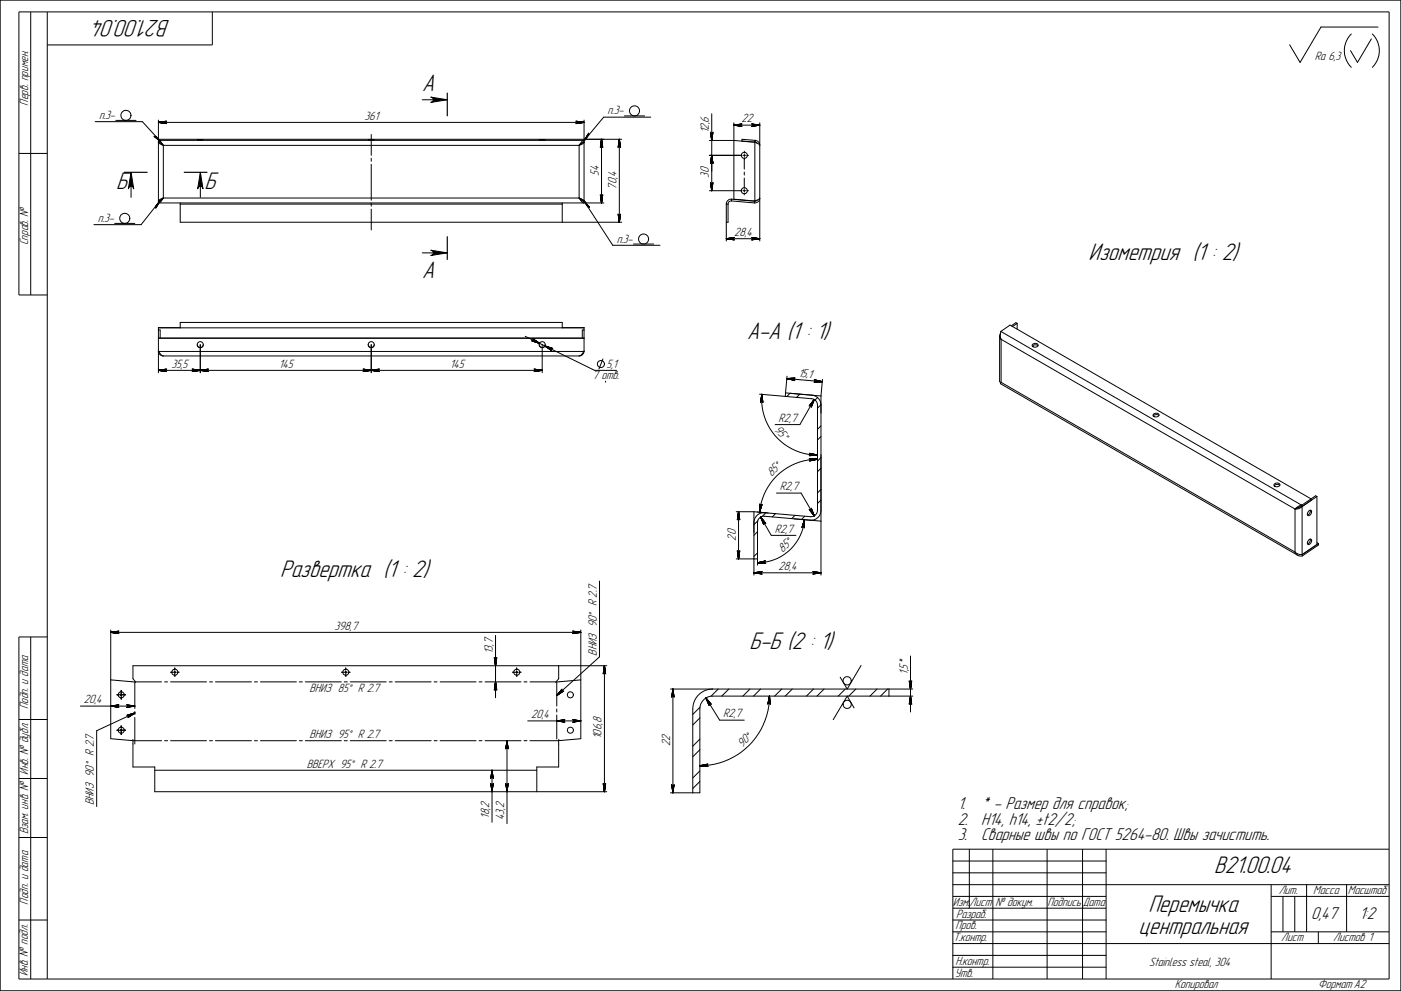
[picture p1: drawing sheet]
<svg xmlns="http://www.w3.org/2000/svg" width="594mm" height="420mm" viewBox="0 0 594 420" stroke-linecap="round" stroke-linejoin="round" font-family="sans-serif">
<g fill="none" stroke="#000" stroke-width=".42">
<path d="M.1 .1h593.9v420h-593.9zM13 5v120.1M20 5v410.1M90 5v14.1h-70M573 14.4a10 10 0 0 0 0 14.1M581.5 16.5l-5.9 10-2.9-5M581.9 14.4a10 10 0 0 1 0 14.1M584.3 11.5h-24.2l-8.8 15-4.5-7.5M40.3 51.6h20.1l7.6 8.3M49.1 51h8.6M65.3 57.7l2.7 2.2zM65.4 57.8l2.6 2.1z"/>
<path d="M65.6 57.9l2.4 2zM65.7 57.9l2.3 2zM65.9 57.8l2.1 2.1zM67.2 51.9l3.5-.5zM67.2 51.9l3.3-.5zM67.2 51.9l3.2-.4zM67.2 51.9l3-.3zM67.2 51.9l3-.1zM67.2 51.9l3 .2zM67.2 51.9l3.2 .4zM67.2 51.9l3.3 .5zM67.2 51.9l3.5 .5z"/>
<path d="M67.2 50.9v35.1l.9-.3 1.2-1.7M67.2 59.1h196.4M67.2 51.9h180.5M67.2 51.9h3M67.2 52l3.2 .1M70.4 51.7l-3.2 .1M83.7 59.3h2.5zM156.1 59.3h2.6zM157.4 57v8.8M179 42.3h10.7M182.7 41.2l7 1.1-7 1.1a1.13 1.13 0 0 0 1-1.1 1.13 1.13 0 0 0-1-1.1zM228.6 59.3h2.6z"/>
<path d="M244.2 52.4l3.5-.5zM244.2 51.4l3.5 .5zM244.3 52.4l3.4-.5zM244.3 51.4l3.4 .5zM244.5 52.3l3.2-.4zM244.5 51.5l3.2 .4zM244.5 51.7h3.2M244.5 52.1h3.2M244.6 51.6l3.1 .3zM244.7 52l3-.1zM244.7 51.8l3 .1zM244.7 51.9h3"/>
<path d="M247.7 50.9v35.1l-.9-.3-1.2-1.7M249.6 56.8l-1.7 2.6zM249.6 56.7l-1.7 2.7zM249.6 56.5l-1.7 2.9zM249.7 57l-1.8 2.4zM249.7 56.4l-1.8 3zM254.9 59.1v3.1M254.9 59.1v3M255.1 59.1l-.6 3.4zM255.1 59.1l-.5 3.3zM255.1 59.1l-.4 3.1zM255.1 59.1l-.3 3z"/>
<path d="M255.1 59.1l.1 3zM255.1 59.1l.5 3.4zM255.1 59.1l.5 3.3zM255.1 59.1l.4 3.1zM255.1 59.1l.2 3zM255.1 59.1v26.9M255.2 59.1v3M255.3 59.1v3.1M262.4 59.1v3.1M262.5 59.1v3M262.6 59.1l-.5 3.4zM262.6 59.1l-.4 3.3z"/>
<path d="M262.6 59.1l-.4 3.1zM262.6 59.1l-.2 3zM262.6 59.1l.1 3zM262.6 59.1l.3 3zM262.6 59.1l.4 3.1zM262.6 59.1l.5 3.3zM262.6 59.1l.5 3.4zM262.6 59.1v35.1M262.7 59.1v3M262.8 59.1v3.1M264.8 49.1h8.5M276 49.7h-20l-8.1 9.7"/>
<path d="M300.8 59.5h10.4M301.2 56l.6 3.5zM301.3 56.2l.5 3.3zM301.4 56.4l.4 3.1zM301.5 56.5l.3 3zM301.6 56.4v3.1M301.7 56.5v3M301.7 56.6l.1 2.9zM301.8 48.2v32.7M301.9 56.6l-.1 2.9zM301.9 56.5v3M302 56.4v3.1"/>
<path d="M302.1 56.5l-.3 3zM302.3 56.2l-.5 3.3zM302.3 56l-.5 3.5zM311.2 53.1l3.5 .5zM311.2 53.1l3.3 .5zM311.2 53.1l3.2 .3zM311.2 53.1l3 .2zM311.2 53.1l3 .1zM311.2 53.1l3-.3zM311.2 53.1l3.2-.4zM311.2 53.1l3.3-.5zM311.2 53.1l3.5-.6z"/>
<path d="M311.2 52.1v32.4M311.2 59.5l8.9 .8M311.2 53.1h11M311.2 53.1h3M311.2 53.2l3.2 .1M314.4 52.9h-3.2M318.7 52.5l3.5 .6zM318.7 53.6l3.5-.5zM318.8 52.6l3.4 .5zM318.8 53.6l3.4-.5zM319 52.7l3.2 .4zM319 52.9h3.2"/>
<path d="M319 53.3h3.2M319.1 52.8l3.1 .3zM319.1 53.3l3.1-.2zM319.2 53l3 .1zM319.2 53.2l3-.1zM319.2 53.1h3M320.2 59.5h.1M320.2 59.5l-.1 .8M320.2 59.5l-5.6-.4v.7l5.5 .5M320.3 59.5l1.2 .6 .7 1.5-.5-.5-1.6-.8M320.3 59.5l-.1 .8M322.2 52.1v50.1"/>
<path d="M8 65.1h12M55.6 73.1l1.1 6.9a1.13 1.13 0 0 0-1.1-1 1.13 1.13 0 0 0-1.2 1zM55.6 73.1v10.6M67.2 60.3l.4 .6 1.7 .7M67.2 60.3h.3M67.2 60.3h.1M67.2 60.3l1.1 .4 1 .9M68 60.5l1.3 1.1M69.3 61.6l-1.3-1.7-.8-.4h180.4l-.9 .5-1.1 1.6M69.3 61.6h176.3M69.3 61.6v22.4M85 73.1l1.1 6.9a1.13 1.13 0 0 0-1.1-1 1.13 1.13 0 0 0-1.2 1z"/>
<path d="M85 73.1v10.6M157.4 67.1v1.3M157.4 69.6v15.3M245.6 61.6v22.4M246.9 60.5l-1.3 1.1M247.3 60.3h.4M247.6 60.3l-.8 .2-1.2 1.1M247.7 60.3l-.8 .8-1.3 .5M247.7 60.3h-.1M300.8 65.9h13.8M301.2 77.4l.6 3.5zM301.3 77.5l.5 3.4z"/>
<path d="M301.4 77.7l.4 3.2zM301.5 77.8l.3 3.1zM301.6 65.9v3.1M301.6 77.7v3.2M301.7 65.9v3M301.7 77.8v3.1M301.7 77.9l.1 3zM301.8 65.9l-.6 3.5zM301.8 65.9l-.5 3.3zM301.8 65.9l-.4 3.1zM301.8 65.9l-.3 3zM301.8 65.9l-.1 3z"/>
<path d="M301.8 65.9l.3 3zM301.8 65.9l.4 3.1zM301.8 65.9l.5 3.3zM301.8 65.9l.5 3.5zM301.9 77.9l-.1 3zM301.9 65.9v3M301.9 77.8v3.1M302 65.9v3.1M302 77.7v3.2M302.1 77.8l-.3 3.1zM302.3 77.5l-.5 3.4zM302.3 77.4l-.5 3.5z"/>
<path d="M315.1 65.9h1M315.6 73v1.2M315.6 75.5v4.4M315.6 64.1v.7M315.6 65.4v1M315.6 66.9v4.8M316.6 65.9h.8M320.1 60.3h.1M320.1 60.3v24.9M320.2 60.3l.9 .4M48.6 94.7h8.6M67.3 86h180.3"/>
<path d="M67.8 85.2l-1.8 3.1zM67.8 85.2l-1.7 2.9zM67.8 85.2l-1.7 2.8zM67.8 85.2l-1.7 2.6zM67.8 85.2l-1.8 2.5zM67.8 85.2l-8 10.1h-20M68.5 84.5h.3M69.3 84l-2.1 1.2h.5M69.3 84l-1.1 .9-.8 .4M69.3 84l-1.3 1.1M69.3 84h176.3M76.4 86.5h162"/>
<path d="M76.4 86v8.2h187.2M157.4 86.1v1.3M157.4 88.7v8.8M238.4 86v8.2M245.6 84l1.9 1.3M245.6 84l2 .9 12.2 19.1h20.1M245.6 84l1.3 1.1M246 84.5h.3M247.2 85.2h.5M247.7 85.2l1.7 2.5zM247.7 85.2l1.9 2.5zM247.7 85.2l2 2.5z"/>
<path d="M247.7 85.2l2.2 2.6zM247.7 85.2l2.3 2.7zM247.7 86h8.4M254.5 82.6l.6 3.4zM254.6 82.7l.5 3.3zM254.7 82.9l.4 3.1zM254.8 83l.3 3zM254.9 82.9v3.1M254.9 83v3M255 83l.1 3zM255.2 83l-.1 3zM255.2 83v3"/>
<path d="M255.3 82.9v3.1M255.3 83l-.2 3zM255.6 82.7l-.5 3.3zM255.6 82.6l-.5 3.4zM262.1 90.7l.5 3.5zM262.2 90.9l.4 3.3zM262.2 91.1l.4 3.1zM262.4 91.2l.2 3zM262.4 91.1v3.1M262.5 91.2v3M262.5 91.2l.1 3zM262.7 91.2l-.1 3z"/>
<path d="M262.7 91.2v3M262.8 91.1v3.1M263 91.1l-.4 3.1zM263.1 90.9l-.5 3.3zM263.1 90.7l-.5 3.5zM300.8 80.9h13.8M308 86.5h.7M308 86.5v15.7M308.7 86.5v7.7h-.7M310.2 85.2a1.33 1.33 0 0 0-1.5 1.3M310.2 85.2l9.7 .8M310.2 84.5a2.06 2.06 0 0 0-2.2 2"/>
<path d="M310.2 84.5l9.8 .7M310.2 84.5v.7M315.1 80.9h1M315.6 80.4v1M315.6 81.8v.8M316.6 80.9h.8M320.1 85.2l1.5-.6 .6-.6a2.11 2.11 0 0 1-2.3 2M320.1 85.2h.1M321.1 84.8l-1.1 .5-.1 .7M179 107.2h10.7M182.7 106.1l7 1.1-7 1.1a1.13 1.13 0 0 0 1-1.1 1.13 1.13 0 0 0-1-1.1zM268.6 103.5h8.6"/>
<path d="M308 101.2l3.5-.6zM308 101.2l3.3-.5zM308 101.2l3.1-.4zM308 101.2l3-.3zM308 101.2l2.9-.1zM308 101.2l3 .3zM308 101.2l3.1 .4zM308 101.2l3.3 .5zM308 101.2l3.5 .5zM308 101.2h14.2M308 101.3h3M308 101.4h3.1"/>
<path d="M311.1 101l-3.1 .1M318.7 101.7l3.5-.5zM318.7 100.6l3.5 .6zM318.8 101.7l3.4-.5zM318.8 100.7l3.4 .5zM319 100.8l3.2 .4zM319 101h3.2M319 101.4h3.2M319.1 101.5l3.1-.3zM319.1 100.9l3.1 .3zM319.1 101.3h3.1M319.2 101.3l3-.1z"/>
<path d="M319.2 101.1l3 .1zM20 125.1h-12v-120.1h581v410.1h-581v-145h12M67.2 139.9h.7v3.4M67.2 139h180.5M76.4 139v-2.3h162v2.3M76.4 138.9h-9.2v19.1M238.4 138.9h9.3v10M247.7 139.9h-.8v3.4M431.3 137.1l-1.9 1.3M431.3 137.1v2.5M431.3 137.1l-.5-.3-2 1.3M67.2 157l3.5-.5z"/>
<path d="M67.2 157l3.3-.5zM67.2 157l3.2-.4zM67.2 157l3-.3zM67.2 157l3-.1zM67.2 157l3 .3zM67.2 157l3.2 .4zM67.2 157l3.3 .5zM67.2 157l3.5 .6zM67.2 143.4h180.5M67.2 143.3h180.5M67.2 157h162.7M67.2 156.8h3.2"/>
<path d="M67.2 156.9h3M67.2 157.1h3M67.2 157.2h3.2M67.2 149l1.1 1.5 1 .4M67.2 149l.8 1.5 1.3 .4M67.2 149h180.4M69.3 150.9h176.3M81.4 157.6l3.5-.6zM81.4 156.5l3.5 .5zM81.6 157.5l3.3-.5zM81.6 156.5l3.3 .5zM81.7 156.6l3.2 .4z"/>
<path d="M81.7 156.8h6.4M81.7 157.2h6.4M81.9 157.3l3-.3zM81.9 156.7l3 .3zM81.9 156.9h6.1M81.9 157.1h6.1M81.9 157.1l3-.1zM81.9 156.9l3 .1zM83.7 146.1l.3 .8 .9 .4M84.9 157l3.5 .6zM84.9 157l3.3 .5zM84.9 157l3.2 .4z"/>
<path d="M84.9 157l3.1 .3zM84.9 157l3-.1zM84.9 157l3.1-.3zM84.9 157l3.2-.4zM84.9 157l3.3-.5zM84.9 157l3.5-.5zM84.9 146.1v11.9M86.2 146.1l-.5 1-.8 .2M153.9 156.5l3.5 .5zM153.9 157.6l3.5-.6zM154.1 156.5l3.3 .5zM154.1 157.5l3.3-.5z"/>
<path d="M154.2 156.6l3.2 .4zM154.2 156.8h6.4M154.2 157.2h6.4M154.3 156.7l3.1 .3zM154.3 157.3l3.1-.3zM154.3 156.9h6.2M154.3 157.1h6.2M154.4 156.9l3 .1zM154.4 157.1l3-.1zM156.1 146.1l.4 .8 .9 .4M157.4 157l3.5 .6zM157.4 157l3.3 .5z"/>
<path d="M157.4 157l3.2 .4zM157.4 157l3.1 .3zM157.4 157l3-.1zM157.4 157l3.1-.3zM157.4 157l3.2-.4zM157.4 157l3.3-.5zM157.4 157l3.5-.5zM157.4 146.1v11.9M158.7 146.1l-.3 .8-1 .4M222.7 142.6l29.4 14.4h9.4M225.4 144.5l3.4 1.1zM225.6 144.5l3.2 1.1z"/>
<path d="M225.7 144.5l3.1 1.1zM225.9 143.5l2.9 2.1zM226 143.7l2.8 1.9zM226 144.3l2.8 1.3zM226.1 143.8l2.7 1.8zM226.1 144.2l2.7 1.4zM226.1 144l2.7 1.6zM226.4 156.5l3.5 .5zM226.4 157.6l3.5-.6zM226.6 156.5l3.3 .5zM226.6 157.5l3.3-.5zM226.7 156.6l3.2 .4z"/>
<path d="M226.7 156.8h3.2M226.7 157.2h3.2M226.8 156.7l3.1 .3zM226.8 157.3l3.1-.3zM226.8 156.9h3.1M226.8 157.1h3.1M226.9 156.9l3 .1zM226.9 157.1l3-.1zM228.6 146.1l.6 1 .7 .2M229.9 146.1v11.9M231.1 146.7l2.9 2zM231.1 146.7l2.7 1.9z"/>
<path d="M231.1 146.7l2.6 1.7zM231.1 146.7l2.6 1.6zM231.1 146.7l2.6 1.4zM231.1 146.7l2.8 1.1zM231.1 146.7l3 1zM231.1 146.7l3.2 1zM231.1 146.7l3.3 1zM231.2 146.1l-.3 .8-1 .4M247.6 149l-1.4 1.7-.6 .2M247.7 148.9l-.3 .9-.6 .7-1.2 .4M247.7 148.9l-.1 .1M255.7 152.2l-1.7 4.3"/>
<path d="M333.7 159.5l-.6 7M423.9 142.5v19.3l.6 .3M424.2 141.4l-.3 1.1 .6 1.4M424.4 140.5l-.2 2.1 .3 1.3M424.4 140.5l127.5 73.7M424.4 140.5l3.9-2.7 127.6 73.7M424.5 143.9l124.6 71.9M424.5 143.9v18.2M437.8 146.1l.9-.5a.86 .86 0 0 1 1.2 .1 .86 .86 0 0 1-.1 1.2l-.9 .3a.81 .81 0 0 1-.9-.2 .81 .81 0 0 1-.2-.9zM440.1 146.6l-1.3-.4-1 .6M256.8 161.6h.1M322.1 167.1l22.1 2a2.66 2.66 0 0 1 2.4 2.6v44.7a2.72 2.72 0 0 1-2.9 2.7l-24-2.1"/>
<path d="M322.9 167.2v3.1M323 170.2v-3a23.6 23.6 0 0 0 23.6 25.7h-3M323 167.2l.5 3.5zM323 167.2l.5 3.3zM323 167.2l.4 3.2zM323 167.2l.3 3.1zM323 167.2l-.1 3zM323 167.2l-.3 3.1zM323 167.2l-.4 3.2zM323 167.2l-.5 3.3zM323 167.2l-.6 3.5zM323.2 167.2v3.1"/>
<path d="M323.2 167.2l.1 3.3M333.1 166.6l11.2 .9a4.2 4.2 0 0 1 3.8 4.2M333.1 166.6l-.1 1.5M333.6 160.5l3.6-.2zM333.6 160.5l3.4-.2zM333.6 160.5l3.2-.1zM333.6 160.5h3.1zM333.6 160.5l3 .4zM333.6 160.5l3.1 .5zM333.6 160.5l3.2 .7zM333.6 160.5l3.3 .8zM333.6 160.5l3.5 .8z"/>
<path d="M333.6 160.5l15.1 1.3-3.1-.1M333.6 160.6h3.1M333.6 160.7h3M335 166.7l-1.4 1.4M335.1 166.8l13 1.1M337.2 160.4h-3.6M339.1 167.1l-1.3 1.4M345.1 162l3.6-.2zM345.1 161.9h3.6M345.2 161l3.5 .8zM345.3 169.4l-1.3 3.3zM345.3 169.4l-1.4 2.6z"/>
<path d="M345.3 169.4l-1.8 2.5zM345.3 169.4l-1.9 2.5zM345.3 169.4l-2.1 2.6zM345.3 169.4l-2.2 2.8zM345.3 169.4l-1.3 2.8zM345.3 169.4l-1.3 2.9zM345.3 169.4l-1.3 3.1zM345.3 169.4l-6.1 10.6h-10.5M345.3 162l3.4-.2zM345.4 161l3.3 .8zM345.6 161.1l3.1 .7zM345.6 161.8h3.1z"/>
<path d="M345.7 161.6l3 .2zM345.7 161.3l3 .5zM345.7 161.6h3M345.7 161.5l3 .3zM346.7 168.6l-1.1 1M348.1 171.6l-1.5 1.5M348.1 167.9v75.9M348.8 160.8l-.7 7.1M424.5 162.1l-.3 .6 126.1 72.7M424.5 162.1l124.6 72M489.1 175.7l.8-.5a.88 .88 0 0 1 1.2 .1 .88 .88 0 0 1 .1 1.2l-1.1 .3a.81 .81 0 0 1-.9-.2 .81 .81 0 0 1-.1-.9zM491.4 176.2l-1-.4-1.3 .6"/>
<path d="M343.1 193.2l3.5-.3zM343.1 194.4l3.5 .3zM343.1 193.1h3.5M343.1 194.6h3.5M343.2 192.2l3.4 .7zM343.2 195.5l3.4-.8zM343.3 193.2l3.3-.3zM343.3 194.5l3.3 .2zM343.4 192.2l3.2 .7zM343.4 195.4l3.2-.7zM343.4 193.1l3.2-.2zM343.4 194.5l3.2 .2z"/>
<path d="M343.4 194.6h3.2M343.5 192.3l3.1 .6zM343.6 194.7h3zM343.6 194.8l3-.1a24.6 24.6 0 0 0-24.5 22.5M343.6 192.5l3 .4zM343.6 195.2l3-.5zM343.6 192.7l3 .2zM343.6 192.8l3 .1zM343.6 194.8l3-.1zM343.6 195l3-.3zM343.6 192.8h3M343.6 194.9h3"/>
<path d="M348.1 180.6l-1.5 1.4M348.1 194l-1.5 1.5M348.1 185l-1.5 1.5M348.1 198.5l-1.5 1.5M312.2 217h7.5M313 217v3.1M313 217v3M313.2 217l-.6 3.5zM313.2 217l-.5 3.3zM313.2 217l-.4 3.1zM313.2 217l-.3 3zM313.2 217l.1 3z"/>
<path d="M313.2 217l.2 3zM313.2 217l.4 3.1zM313.2 217l.5 3.3zM313.2 217l.5 3.5zM313.2 217v20M313.3 217v3M313.4 217v3.1M319.7 217v26.8M322.1 213.6v3.6zM322.1 213.6v3.6M322.2 213.8l-.1 3.4zM322.2 214v3.2"/>
<path d="M322.2 214l-.1 3.2zM322.3 214.1l-.2 3.1zM322.5 214.2l-.4 3zM322.6 219.2l1.3 3.3zM322.6 219.2l1.2 3.1zM322.6 219.2l1.2 2.9zM322.6 219.2l1.3 2.8zM322.6 219.2l1.4 2.7zM322.6 219.2l1.7 2.5zM322.6 219.2l1.9 2.6zM322.6 219.2l2 2.7zM322.6 219.2l2.2 2.8z"/>
<path d="M322.6 219.2l4.4 7.8h10.5M322.7 214.2l-.6 3zM322.8 214.2l-.7 3zM323.1 214l-1 3.2zM323.2 213.8l-1.1 3.4zM324.3 217.4a4.2 4.2 0 0 0-4.6 4.1M324.7 217.4l-1.5 1.5M328.9 217.8l-1.4 1.3M329.3 209.1h10.4l5.6 9.6M336.6 220l11.5 .9M337.1 218.5l-1.4 1.4M341.2 218.9l-1.3 1.3"/>
<path d="M343.1 216l2.2 2.7zM343.2 216.1l2.1 2.6zM343.4 216.2l1.9 2.5zM343.5 216.2l1.8 2.5zM343.7 216.1l1.6 2.6zM344 215.9l1.3 2.8zM344 215.4l1.3 3.3zM344 215.6l1.3 3.1zM344 215.8l1.3 2.9zM348.1 216.4a4.2 4.2 0 0 1-4.5 4.2l-19.5-1.7a2.72 2.72 0 0 0-2.9 2.6v18.1M348.1 207.5l-1.5 1.5M348.1 212l-1.5 1.5"/>
<path d="M540.5 205.1l1-.3a.88 .88 0 0 1 1.3 .8 .88 .88 0 0 1-1.3 .8 .82 .82 0 0 1-1.1-.2 .82 .82 0 0 1 .1-1.1zM542.7 205.8l-1.2-.4-1.2 .6M549.1 215.8v18.3M551.2 214.9l-1.5 .6M551.9 214.2l-1.4 .5-1.4 1.1M551.9 214.2l.1 .5M552 214.7l-2.9 1.1M552 214.7h.1M552.1 214.7v.1M552.1 214.1l-.2 .1M552.1 214.1v.6M552.1 214.8l-1.3 .8-1.7 .2"/>
<path d="M552.1 214.8v20.3M554.9 216.7a.77 .77 0 0 1 1.3-.2 .77 .77 0 0 1-.3 1.3l-.2 .3a.77 .77 0 0 1-1.2 .4 .77 .77 0 0 1 .1-1.3zM555.6 216.3l-.3 1.3-.9 .7M555.9 211.5l-3.8 2.6M555.9 211.5l.1 .6-3.9 2.6M558.4 210.5l-.5-.3-2 1.3M558.4 210.5l-6.3 4.3M558.4 210.5v20.4l-6.3 4.2M312.2 237h9M312.6 233.5l.6 3.5zM312.7 233.6l.5 3.4zM312.8 233.8l.4 3.2z"/>
<path d="M312.9 233.9l.3 3.1zM313 233.8v3.2M313 233.9v3.1M313.1 234l.1 3zM313.3 234l-.1 3zM313.3 233.9v3.1M313.4 233.8v3.2M313.4 233.9l-.2 3.1zM313.7 233.6l-.5 3.4zM313.7 233.5l-.5 3.5zM321.2 238.6l3.4-.8zM321.2 238.6l3.3-.8z"/>
<path d="M321.2 238.6l3.2-.7zM321.2 238.6l3-.5zM321.2 238.6l3-.2zM321.2 238.6h3.1zM321.2 238.6l3.2 .1zM321.2 238.6l3.4 .2zM321.2 238.6l3.5 .2zM321.2 234.4l-1.5 1.5M321.2 225.4l-1.5 1.5M321.2 238.4h3M321.2 238.5h3.1M321.2 238.7h3.5"/>
<path d="M321.3 220.8l-1.6 1.7M340.9 220.3v3.1M341 220.3l.1 3.4M341.1 223.9v-3.6a20 20 0 0 1-19.9 18.3l3.2 .1M341.1 220.3v3.6zM341.1 220.3l-.1 3.4zM341.1 220.3l-.1 3.3zM341.1 220.3l-.2 3.1zM341.1 220.3l-.4 3zM341.1 220.3l-.7 3zM341.1 220.3l-.9 3.1zM341.1 220.3l-1 3.3z"/>
<path d="M341.1 220.3l-1.1 3.4zM549.1 234.1l1.6 .9 1.4 .1M549.1 234.1l.4 .5a2.52 2.52 0 0 0 2.7 1.1M552.1 235.1h.1M552.2 235.1v.6M554.9 229a.76 .76 0 0 1 1.2-.2 .76 .76 0 0 1-.2 1.2l-.1 .3a.81 .81 0 0 1-1.3 .4 .81 .81 0 0 1 .1-1.3zM555.6 228.6l-.2 1.1-1 .9M558.4 230.1l.7 .4M559.1 230.5l-6.9 4.6M559.1 230.5v.5l-6.9 4.7M254.2 246.3v32.2l-18.1 16.4M319.7 242.9l3.5-.6z"/>
<path d="M319.7 242.9l3.3-.5zM319.7 242.9l3.2-.4zM319.7 242.9l3.1-.3zM319.7 242.9l3-.2zM319.7 242.9l3.1 .2zM319.7 242.9l3.2 .3zM319.7 242.9l3.3 .4zM319.7 242.9l3.5 .5zM319.7 242.8l28.4 .1M319.7 242.7h3.1M319.7 242.7h3.2M319.7 243h3.1"/>
<path d="M319.7 243h3.2M344.6 243.4l3.5-.5zM344.6 242.3l3.5 .6zM344.8 242.4l3.3 .5zM344.8 243.3l3.3-.4zM345 242.5l3.1 .4zM345 243.2l3.1-.3zM345 242.7h3.1M345 243h3.1M345.1 242.6l3 .3zM345.1 242.7h3M345.1 243h3"/>
<path d="M345.1 242.7l3 .2zM345.1 242.9h3zM13 270.1v145M47 268.1l3.5-.6zM47 268.1l3.3-.5zM47 268.1l3.1-.4zM47 268.1l3-.3zM47 268.1l3-.1zM47 268.1l3 .3zM47 268.1l3.1 .4zM47 268.1l3.3 .5zM47 268.1l3.5 .5z"/>
<path d="M47 267.1v46.1l8.8 .8 .6-.3v11.5h9.2v10.5h191.7M47 268.1h199.3M47 267.9h3.1M47 268h3M47 268.2h3M47 268.3h3.1M209.6 278.8l.5 3.5zM209.6 278.9l.5 3.4zM209.7 279.1l.4 3.2zM209.9 279.2l.2 3.1zM209.9 279.1v3.2M210 279.2v3.1"/>
<path d="M210 279.3l.1 3zM210.1 269.4v26.4M210.2 279.3l-.1 3zM210.2 279.2v3.1M210.3 279.1v3.2M210.4 279.2l-.3 3.1zM210.6 278.9l-.5 3.4zM210.7 278.8l-.6 3.5zM242.8 267.5l3.5 .6zM242.8 268.6l3.5-.5zM243 267.6l3.3 .5zM243 268.6l3.3-.5z"/>
<path d="M243.1 267.7l3.2 .4zM243.1 267.9h3.2M243.1 268.3h3.2M243.2 267.8l3.1 .3zM243.2 268.4l3.1-.3zM243.2 268h3.1M243.2 268.2h3.1M243.3 268l3 .1zM243.3 268.2l3-.1zM246.3 267.1v46.1l-8.9 .8-.5-.3v11.5h-9.3v10.5M386.1 278.1v23.8M34.1 299.4h23.1"/>
<path d="M47 299.4l3.5-.6zM47 299.4l3.3-.5zM47 299.4l3.1-.4zM47 299.4l3-.3zM47 299.4l3-.1zM47 299.4l3 .2zM47 299.4l3.1 .4zM47 299.4l3.3 .4zM47 299.4l3.5 .5zM47 299.6h3.1M47 299.5h3M47 299.2h3"/>
<path d="M47 299.2h3.1M49.6 294.6h.8M50.9 294.6h1M51.4 292.8v.8M51.4 294.1v1M51.4 295.6v.8M52.4 294.6h.8M53.7 299.9l3.5-.5zM53.7 298.8l3.5 .6zM53.8 299.8l3.4-.4zM53.8 298.9l3.4 .5zM54 299l3.2 .4z"/>
<path d="M54 299.6h3.2M54 299.2h3.2M54.1 299.6l3.1-.2zM54.1 299.1l3.1 .3zM54.1 299.5h3.1M54.1 299.2h3.1M54.2 299.4h3zM54.2 299.3l3 .1zM57.2 289.2v11.2M57.5 289.1h11M69.8 289.1h1.3M72.3 289.1h15.3"/>
<path d="M72.4 285h.7M73.6 285h1M74.1 283.2v.8M74.1 284.5v1M74.1 286v.8M75.1 285h.8M88.8 289.1h1.3M91.4 289.1h15.2M107.9 289.1h1.3M110.4 289.1h15.3M126.9 289.1h1.3M129.5 289.1h15.2"/>
<path d="M144.9 285h.7M146 289.1h1.3M146.1 285h1M146.6 283.2v.8M146.6 284.5v1M146.6 286v.8M147.6 285h.8M148.5 289.1h15.3M165 289.1h1.3M167.6 289.1h15.2M184.1 289.1h1.3M186.6 289.1h15.3"/>
<path d="M203.1 289.1h1.3M205.7 289.1h15.2M209.9 289.1v3.2M210 289.1v3.1M210.1 289.1l.6 3.5zM210.1 289.1l.5 3.4zM210.1 289.1l.4 3.2zM210.1 289.1l.3 3.1zM210.1 289.1l-.1 3zM210.1 289.1l-.2 3.1zM210.1 289.1l-.4 3.2zM210.1 289.1l-.5 3.4z"/>
<path d="M210.1 289.1l-.5 3.5zM210.2 289.1v3.1M210.3 289.1v3.2M217.4 285h.7M218.6 285h1M219.1 283.2v.8M219.1 284.5v1M219.1 286v.8M220.1 285h.8M222.2 289.1h1.3M224.7 289.1h11.1M236.1 294.9l2.3-2z"/>
<path d="M236.1 294.9l2.4-1.9zM236.1 294.9l2.6-1.8zM236.1 294.9l2.8-1.9zM236.1 294.9l2.9-2zM236.1 289.2v10.1M236.9 282.3v5.5l-1.2 1.4 10.6-.9M238.2 292.5l-2.1 2.4zM238.2 292.6l-2.1 2.3zM238.2 292.3l-2.1 2.6zM238.3 292.1l-2.2 2.8zM256.1 282.3v3.1M256.2 282.3v3"/>
<path d="M256.3 282.3v53.4M256.3 282.3l-.5 3.5zM256.3 282.3l-.5 3.3zM256.3 282.3l-.4 3.1zM256.3 282.3l-.2 3zM256.3 282.3l-.1 3zM256.3 282.3l.2 3zM256.3 282.3l.4 3.1zM256.3 282.3l.5 3.3zM256.3 282.3l.5 3.5zM256.4 282.3v3M256.5 282.3v3.1"/>
<path d="M257.3 282.3h-200.9v5.5l1.1 1.4-10.5-.9M284.3 292.1h102.8M285.2 292.1l-.1 3.2M285.3 292.1v3M285.3 292.1l.6 3.5zM285.3 292.1l.5 3.4zM285.3 292.1l.4 3.2zM285.3 292.1l.3 3.1zM285.3 292.1l-.1 3zM285.3 292.1l-.2 3.1zM285.3 292.1l-.4 3.2zM285.3 292.1l-.5 3.4z"/>
<path d="M285.3 292.1l-.5 3.5zM285.3 292.1v44M285.5 292.1v3.2M296.8 299.9l-3 3M299.3 295.9l1.4 3.3zM299.3 295.9l1.4 3.1zM299.3 295.9l1.4 2.9zM299.3 295.9l1.4 2.8zM299.3 295.9l1.7 2.6zM299.3 295.9l1.9 2.5zM299.3 295.9l2.1 2.5zM299.3 295.9l2.2 2.6z"/>
<path d="M299.3 295.9l2.3 2.7zM299.3 295.9l5.9 9.4h10.4M302.2 292.1a8.4 8.4 0 0 0-8.4 8.4v35.6M304.6 292.1l-3.1 3.1M309 292.1l-3 3M318 292.1l-3 3M322.5 292.1l-3 3M326.1 295.1v3.1M326.2 295.1v3M326.3 295.1l-.7 3.5zM326.3 295.1l-.7 3.3zM326.3 295.1l-.6 3.2z"/>
<path d="M326.3 295.1l-.4 3.1zM326.3 295.1l-.1 3zM326.3 295.1l.1 3.1zM326.3 295.1l.2 3.2zM326.3 295.1l.3 3.4zM326.3 295.1l.3 3.6zM326.3 298.2v-3.1a29.5 29.5 0 0 1-29.5 29.6h3.2M326.4 295.1l.1 3.6M331.5 292.1l-3 3M336 292.1l-3 3M345 292.1l-3 3M349.4 292.1l-3 3"/>
<path d="M358.4 292.1l-3 3M362.9 292.1l-3 3M365.1 282.1l-5.9 10-2.9-5M371.9 292.1l-3 3M376.4 292.1l-3 3M377 292.1v3M385.5 288.6l.6 3.5zM385.6 288.8l.5 3.3zM385.7 289l.4 3.1zM385.8 289.1l.3 3zM385.9 289v3.1M385.9 295.1v3.2"/>
<path d="M385.9 289.1v3M385.9 295.1v3.1M386 289.1l.1 3zM386.1 295.1l-.6 3.5zM386.1 295.1l-.5 3.4zM386.1 295.1l-.4 3.2zM386.1 295.1l-.3 3.1zM386.1 295.1l-.1 3zM386.1 295.1l.2 3.1zM386.1 295.1l.4 3.2zM386.1 295.1l.4 3.4zM386.1 295.1l.5 3.5z"/>
<path d="M386.2 289.1l-.1 3zM386.2 289.1v3M386.2 295.1v3.1M386.3 289v3.1M386.3 295.1v3.2M386.3 289.1l-.2 3zM386.5 288.8l-.4 3.3zM386.6 288.6l-.5 3.5zM387.1 295.1h-84.9a5.4 5.4 0 0 0-5.4 5.4v35.6h-12.5M8 305h12M49.6 309.6h.8M50.9 309.6h1"/>
<path d="M51.4 307.8v.8M51.4 309.1v1M51.4 310.6v.8M52.4 309.6h.8M53.8 303.3l3.4-1zM53.9 303.2l3.3-.9zM54.1 303.3l3.1-1zM54.2 304.3l3-2zM54.3 303.4l2.9-1.1zM54.4 303.5l2.8-1.2zM54.5 303.6l2.7-1.3zM54.5 304l2.7-1.7z"/>
<path d="M54.5 303.8l2.7-1.5zM56.4 314h12.1M57.2 302.3l-16.2 7.5v32.1M57.2 301.7v1.2M57.2 304.2v11.2M69.8 314h1.3M72.3 314h15.3M88.8 314h1.3M91.4 314h15.2M107.9 314h1.3M110.4 314h15.3M126.9 314h1.3"/>
<path d="M129.5 314h15.2M146 314h1.3M148.5 314h15.3M165 314h1.3M167.6 314h15.2M184.1 314h1.3M186.6 314h15.3M203.1 314h1.3M205.7 314h15.2M214.8 314v3.2M214.8 314v3.1M215 314v35.2"/>
<path d="M215 314l.5 3.5zM215 314l.4 3.4zM215 314l.4 3.2zM215 314l.2 3.1zM215 314l-.1 3zM215 314l-.3 3.1zM215 314l-.4 3.2zM215 314l-.5 3.4zM215 314l-.6 3.5zM215.1 314v3.1M215.2 314v3.2M222.2 314h1.3"/>
<path d="M223.8 305.6h22.5M224.7 314h12.2M236.1 305.6l3.5-.5zM236.1 305.6l3.3-.4zM236.1 305.6l3.2-.3zM236.1 305.6l3.1-.2zM236.1 305.6l3 .2zM236.1 305.6l3.1 .3zM236.1 305.6l3.2 .4zM236.1 305.6l3.3 .5zM236.1 305.6l3.5 .6zM236.1 305.5h3.2"/>
<path d="M236.1 305.5h3.1M236.1 305.8h3.2M236.1 300.6v1.3M236.1 303.1v10.2M242.8 306.2l3.5-.6zM242.8 305.1l3.5 .5zM243 306.1l3.3-.5zM243 305.2l3.3 .4zM243.1 306l3.2-.4zM243.1 305.3l3.2 .3zM243.1 305.5h3.2M243.1 305.8h3.2"/>
<path d="M243.2 305.4l3.1 .2zM243.2 305.5h3.1M243.3 305.8l3-.2zM243.3 305.6h3zM296.8 313.4l-3 3M296.8 304.4l-3 3M296.8 317.9l-3 3M362.2 300.1l-3-5-5.9 10M8 330.1h12M65.6 326.6h162M208.1 332.1l.5 3.6zM208.1 332.3l.5 3.4z"/>
<path d="M208.2 332.5l.4 3.2zM208.4 332.6l.2 3.1zM208.4 326.6v3.1M208.4 332.5v3.2M208.5 326.6v3M208.5 332.6v3.1M208.5 332.7l.1 3zM208.6 326.6v22M208.6 326.6l.6 3.5zM208.6 326.6l.5 3.3zM208.6 326.6l.4 3.1zM208.6 326.6l.3 3z"/>
<path d="M208.6 326.6l-.1 3zM208.6 326.6l-.2 3zM208.6 326.6l-.4 3.1zM208.6 326.6l-.5 3.3zM208.6 326.6l-.5 3.5zM208.7 332.7l-.1 3zM208.8 326.6v3M208.8 332.6v3.1M208.8 326.6v3.1M208.8 332.5v3.2M208.9 332.6l-.3 3.1zM209.1 332.3l-.5 3.4z"/>
<path d="M209.2 332.1l-.6 3.6zM214.4 332.1l.6 3.6zM214.5 332.3l.5 3.4zM214.6 332.5l.4 3.2zM214.7 332.6l.3 3.1zM214.8 332.5v3.2M214.8 332.6v3.1M214.9 332.7l.1 3zM215.1 332.7l-.1 3zM215.1 332.6v3.1M215.2 332.5v3.2M215.2 332.6l-.2 3.1z"/>
<path d="M215.4 332.3l-.4 3.4zM215.5 332.1l-.5 3.6zM255.8 332.1l.5 3.6zM255.8 332.3l.5 3.4zM255.9 332.5l.4 3.2zM256.1 332.6l.2 3.1zM256.1 332.5v3.2M256.2 332.6v3.1M256.2 332.7l.1 3zM256.4 332.7l-.1 3zM256.4 332.6v3.1M256.5 332.5v3.2"/>
<path d="M256.5 332.6l-.2 3.1zM256.8 332.3l-.5 3.4zM256.8 332.1l-.5 3.6zM284.8 332.6l.5 3.5zM284.8 332.8l.5 3.3zM284.9 333l.4 3.1zM285.1 333.1l.2 3zM285.1 333v3.1M285.2 333.1l.1 3zM285.3 333.1v3M285.4 333.1l-.1 3zM285.5 333v3.1"/>
<path d="M285.6 333.1l-.3 3zM285.8 332.8l-.5 3.3zM285.9 332.6l-.6 3.5zM296.8 324.7l3.5 .3zM296.8 324.7l3.3 .2zM296.8 324.7l3.2 .1zM296.8 324.7h3zM296.8 324.7l3-.3zM296.8 324.7l3-.5zM296.8 324.7l3.1-.6zM296.8 324.7l3.3-.7zM296.8 324.7l3.4-.8z"/>
<path d="M296.8 326.8l-3 3M296.8 331.3l-3 3M296.8 324.8h3.5M296.8 324.6h3M296.8 324.5h3M8 355.1h12M404 375.1h185M404 370.1h65M404 365.1h65M411 360v25.1M421 360v55.1M444 360v55.1"/>
<path d="M459 360v55.1M469 360v55.1M539 375.1v40M554 375.1v20M571 375.1v20M589 360h-185v55.1M8 390.1h12M404 395.1h65M404 390.1h65M404 380h65M404 385.1h65M539 395.1h50"/>
<path d="M539 380h50M544 380v15.1M549 380v15.1M559 395.1v5M404 410.1h65M404 400.1h185M404 405.1h65"/>
<circle cx="53.4" cy="48.9" r="2.14"/>
<circle cx="269" cy="47" r="2.14"/>
<circle cx="315.6" cy="65.9" r="1.27"/>
<circle cx="52.9" cy="92.6" r="2.14"/>
<circle cx="315.6" cy="80.9" r="1.28"/>
<circle cx="272.9" cy="101.3" r="2.14"/>
<circle cx="84.9" cy="146.1" r="1.27"/>
<circle cx="157.4" cy="146.1" r="1.27"/>
<circle cx="229.9" cy="146.1" r="1.27"/>
<circle cx="254.8" cy="154.3" r="1.48"/>
<circle cx="51.4" cy="294.6" r="1.28"/>
<circle cx="74.1" cy="285" r="1.27"/>
<circle cx="146.6" cy="285" r="1.28"/>
<circle cx="219.1" cy="285" r="1.28"/>
<circle cx="241.9" cy="294.6" r="1.29"/>
<circle cx="359.2" cy="288.6" r="1.75"/>
<circle cx="359.2" cy="298.6" r="1.74"/>
<circle cx="51.4" cy="309.6" r="1.28"/>
<circle cx="241.9" cy="309.6" r="1.28"/>
</g>
<g fill="#000">
<path d="M67.2 51.9l3.5-.5zM67.2 51.9l3.3-.5zM67.2 51.9l3.3 .5zM67.2 51.9l3.5 .5zM65.9 57.8l2.1 2.1zM65.7 57.9l2.3 2zM65.6 57.9l2.4 2zM65.4 57.8l2.6 2.1zM65.3 57.7l2.7 2.2zM244.2 52.4l3.5-.5zM244.3 52.4l3.4-.5zM244.3 51.4l3.4 .5z"/>
<path d="M244.2 51.4l3.5 .5zM249.7 57l-1.8 2.4zM249.6 56.8l-1.7 2.6zM249.6 56.7l-1.7 2.7zM249.6 56.5l-1.7 2.9zM249.7 56.4l-1.8 3zM255.1 59.1l-.6 3.4zM255.1 59.1l-.5 3.3zM255.1 59.1l.5 3.4zM255.1 59.1l.5 3.3zM262.6 59.1l-.5 3.4zM262.6 59.1l-.4 3.3z"/>
<path d="M262.6 59.1l.5 3.3zM262.6 59.1l.5 3.4zM302.3 56l-.5 3.5zM302.3 56.2l-.5 3.3zM301.3 56.2l.5 3.3zM301.2 56l.6 3.5zM311.2 53.1l3.5 .5zM311.2 53.1l3.3 .5zM311.2 53.1l3.3-.5zM311.2 53.1l3.5-.6zM318.7 52.5l3.5 .6zM318.8 52.6l3.4 .5z"/>
<path d="M318.8 53.6l3.4-.5zM318.7 53.6l3.5-.5zM301.8 65.9l-.6 3.5zM301.8 65.9l-.5 3.3zM301.8 65.9l.5 3.3zM301.8 65.9l.5 3.5zM67.8 85.2l-1.8 3.1zM67.8 85.2l-1.7 2.9zM67.8 85.2l-1.7 2.8zM67.8 85.2l-1.7 2.6zM67.8 85.2l-1.8 2.5zM247.7 85.2l1.7 2.5z"/>
<path d="M247.7 85.2l1.9 2.5zM247.7 85.2l2 2.5zM247.7 85.2l2.2 2.6zM247.7 85.2l2.3 2.7zM254.5 82.6l.6 3.4zM254.6 82.7l.5 3.3zM255.6 82.7l-.5 3.3zM255.6 82.6l-.5 3.4zM263.1 90.7l-.5 3.5zM263.1 90.9l-.5 3.3zM262.1 90.7l.5 3.5zM262.2 90.9l.4 3.3z"/>
<path d="M301.2 77.4l.6 3.5zM301.3 77.5l.5 3.4zM302.3 77.5l-.5 3.4zM302.3 77.4l-.5 3.5zM308 101.2l3.5-.6zM308 101.2l3.3-.5zM308 101.2l3.3 .5zM308 101.2l3.5 .5zM318.7 101.7l3.5-.5zM318.8 101.7l3.4-.5zM318.8 100.7l3.4 .5zM318.7 100.6l3.5 .6z"/>
<path d="M67.2 157l3.5-.5zM67.2 157l3.3-.5zM67.2 157l3.3 .5zM67.2 157l3.5 .6zM84.9 157l3.5 .6zM84.9 157l3.3 .5zM84.9 157l3.3-.5zM84.9 157l3.5-.5zM81.4 157.6l3.5-.6zM81.6 157.5l3.3-.5zM81.6 156.5l3.3 .5zM81.4 156.5l3.5 .5z"/>
<path d="M153.9 156.5l3.5 .5zM154.1 156.5l3.3 .5zM154.1 157.5l3.3-.5zM153.9 157.6l3.5-.6zM157.4 157l3.5 .6zM157.4 157l3.3 .5zM157.4 157l3.3-.5zM157.4 157l3.5-.5zM225.9 143.5l2.9 2.1zM226 143.7l2.8 1.9zM226.1 143.8l2.7 1.8zM226.1 144l2.7 1.6z"/>
<path d="M226.1 144.2l2.7 1.4zM226 144.3l2.8 1.3zM225.7 144.5l3.1 1.1zM225.6 144.5l3.2 1.1zM225.4 144.5l3.4 1.1zM226.4 156.5l3.5 .5zM226.6 156.5l3.3 .5zM226.6 157.5l3.3-.5zM226.4 157.6l3.5-.6zM231.1 146.7l2.9 2zM231.1 146.7l2.7 1.9zM231.1 146.7l2.6 1.7z"/>
<path d="M231.1 146.7l2.6 1.6zM231.1 146.7l2.6 1.4zM231.1 146.7l2.8 1.1zM231.1 146.7l3 1zM231.1 146.7l3.2 1zM231.1 146.7l3.3 1zM323 167.2l.5 3.5zM323 167.2l-.4 3.2zM323 167.2l-.5 3.3zM323 167.2l-.6 3.5zM333.6 160.5l3.1 .5zM333.6 160.5l3.2 .7z"/>
<path d="M333.6 160.5l3.3 .8zM333.6 160.5l3.5 .8zM345.3 169.4l-1.3 3.3zM345.3 169.4l-1.4 2.6zM345.3 169.4l-1.8 2.5zM345.3 169.4l-1.9 2.5zM345.3 169.4l-2.1 2.6zM345.3 169.4l-2.2 2.8zM345.3 169.4l-1.3 2.8zM345.3 169.4l-1.3 2.9zM345.3 169.4l-1.3 3.1zM345.7 161.3l3 .5z"/>
<path d="M345.6 161.1l3.1 .7zM345.4 161l3.3 .8zM345.2 161l3.5 .8zM343.2 192.2l3.4 .7zM343.4 192.2l3.2 .7zM343.5 192.3l3.1 .6zM343.6 192.5l3 .4zM343.6 195l3-.3zM343.6 195.2l3-.5zM343.4 195.4l3.2-.7zM343.2 195.5l3.4-.8zM313.2 217l-.6 3.5z"/>
<path d="M313.2 217l-.5 3.3zM313.2 217l.5 3.3zM313.2 217l.5 3.5zM323.1 214l-1 3.2zM322.8 214.2l-.7 3zM322.7 214.2l-.6 3zM322.5 214.2l-.4 3zM323.2 213.8l-1.1 3.4zM322.6 219.2l1.3 3.3zM322.6 219.2l1.2 3.1zM322.6 219.2l1.2 2.9zM322.6 219.2l1.3 2.8z"/>
<path d="M322.6 219.2l1.4 2.7zM322.6 219.2l1.7 2.5zM322.6 219.2l1.9 2.6zM322.6 219.2l2 2.7zM322.6 219.2l2.2 2.8zM344 215.4l1.3 3.3zM344 215.6l1.3 3.1zM344 215.8l1.3 2.9zM344 215.9l1.3 2.8zM343.7 216.1l1.6 2.6zM343.5 216.2l1.8 2.5zM343.4 216.2l1.9 2.5z"/>
<path d="M343.2 216.1l2.1 2.6zM343.1 216l2.2 2.7zM313.7 233.5l-.5 3.5zM313.7 233.6l-.5 3.4zM312.7 233.6l.5 3.4zM312.6 233.5l.6 3.5zM321.2 238.6l3.4-.8zM321.2 238.6l3.3-.8zM321.2 238.6l3.2-.7zM321.2 238.6l3-.5zM341.1 220.3l-.4 3zM341.1 220.3l-.7 3z"/>
<path d="M341.1 220.3l-.9 3.1zM341.1 220.3l-1 3.3zM341.1 220.3l-1.1 3.4zM319.7 242.9l3.5-.6zM319.7 242.9l3.3-.5zM319.7 242.9l3.3 .4zM319.7 242.9l3.5 .5zM344.6 243.4l3.5-.5zM344.8 242.4l3.3 .5zM344.6 242.3l3.5 .6zM344.8 243.3l3.3-.4zM47 268.1l3.5-.6z"/>
<path d="M47 268.1l3.3-.5zM47 268.1l3.3 .5zM47 268.1l3.5 .5zM242.8 267.5l3.5 .6zM243 267.6l3.3 .5zM243 268.6l3.3-.5zM242.8 268.6l3.5-.5zM47 299.4l3.5-.6zM47 299.4l3.3-.5zM47 299.4l3.3 .4zM47 299.4l3.5 .5zM53.7 299.9l3.5-.5z"/>
<path d="M53.8 299.8l3.4-.4zM53.8 298.9l3.4 .5zM53.7 298.8l3.5 .6zM210.1 289.1l.6 3.5zM210.1 289.1l.5 3.4zM210.1 289.1l-.5 3.4zM210.1 289.1l-.5 3.5zM209.6 278.8l.5 3.5zM209.6 278.9l.5 3.4zM210.6 278.9l-.5 3.4zM210.7 278.8l-.6 3.5zM238.3 292.1l-2.2 2.8z"/>
<path d="M238.2 292.3l-2.1 2.6zM238.2 292.5l-2.1 2.4zM238.2 292.6l-2.1 2.3zM236.1 294.9l2.3-2zM236.1 294.9l2.4-1.9zM236.1 294.9l2.6-1.8zM236.1 294.9l2.8-1.9zM236.1 294.9l2.9-2zM256.3 282.3l-.5 3.5zM256.3 282.3l-.5 3.3zM256.3 282.3l.5 3.3zM256.3 282.3l.5 3.5z"/>
<path d="M285.3 292.1l.6 3.5zM285.3 292.1l.5 3.4zM285.3 292.1l-.5 3.4zM285.3 292.1l-.5 3.5zM299.3 295.9l1.4 3.3zM299.3 295.9l1.4 3.1zM299.3 295.9l1.4 2.9zM299.3 295.9l1.4 2.8zM299.3 295.9l1.7 2.6zM299.3 295.9l1.9 2.5zM299.3 295.9l2.1 2.5zM299.3 295.9l2.2 2.6z"/>
<path d="M299.3 295.9l2.3 2.7zM326.3 295.1l-.7 3.5zM326.3 295.1l-.7 3.3zM326.3 295.1l-.6 3.2zM386.6 288.6l-.5 3.5zM386.5 288.8l-.4 3.3zM385.6 288.8l.5 3.3zM385.5 288.6l.6 3.5zM386.1 295.1l-.6 3.5zM386.1 295.1l-.5 3.4zM386.1 295.1l.4 3.4zM386.1 295.1l.5 3.5z"/>
<path d="M53.8 303.3l3.4-1zM53.9 303.2l3.3-.9zM54.1 303.3l3.1-1zM54.3 303.4l2.9-1.1zM54.4 303.5l2.8-1.2zM54.5 303.6l2.7-1.3zM54.5 303.8l2.7-1.5zM54.5 304l2.7-1.7zM54.2 304.3l3-2zM215 314l.5 3.5zM215 314l.4 3.4zM215 314l-.5 3.4z"/>
<path d="M215 314l-.6 3.5zM236.1 305.6l3.5-.5zM236.1 305.6l3.3-.4zM236.1 305.6l3.3 .5zM236.1 305.6l3.5 .6zM242.8 306.2l3.5-.6zM243 306.1l3.3-.5zM243 305.2l3.3 .4zM242.8 305.1l3.5 .5zM208.6 326.6l.6 3.5zM208.6 326.6l.5 3.3zM208.6 326.6l-.5 3.3z"/>
<path d="M208.6 326.6l-.5 3.5zM208.1 332.1l.5 3.6zM208.1 332.3l.5 3.4zM209.1 332.3l-.5 3.4zM209.2 332.1l-.6 3.6zM214.4 332.1l.6 3.6zM214.5 332.3l.5 3.4zM215.4 332.3l-.4 3.4zM215.5 332.1l-.5 3.6zM256.8 332.1l-.5 3.6zM256.8 332.3l-.5 3.4zM255.8 332.3l.5 3.4z"/>
<path d="M255.8 332.1l.5 3.6zM284.8 332.6l.5 3.5zM284.8 332.8l.5 3.3zM285.8 332.8l-.5 3.3zM285.9 332.6l-.6 3.5zM296.8 324.7l3-.5zM296.8 324.7l3.1-.6zM296.8 324.7l3.3-.7zM296.8 324.7l3.4-.8z"/>
<path d="M182.7 41.2l7 1.1-7 1.1a1.13 1.13 0 0 0 1-1.1 1.13 1.13 0 0 0-1-1.1z" fill-rule="evenodd"/>
<path d="M55.6 73.1l1.1 6.9a1.13 1.13 0 0 0-1.1-1 1.13 1.13 0 0 0-1.2 1z" fill-rule="evenodd"/>
<path d="M85 73.1l1.1 6.9a1.13 1.13 0 0 0-1.1-1 1.13 1.13 0 0 0-1.2 1z" fill-rule="evenodd"/>
<path d="M182.7 106.1l7 1.1-7 1.1a1.13 1.13 0 0 0 1-1.1 1.13 1.13 0 0 0-1-1.1z" fill-rule="evenodd"/>
</g>
<path d="M189.7 39.3v10M52.6 73.1h10M77.9 73.1h10.1M189.7 100.2v10" fill="none" stroke="#000" stroke-width=".49"/>
<g font-size="10.7">
<text x="72.1" y="8.3" transform="rotate(180 72.1 8.3)">В21.00.04</text>
<text x="179" y="38.6">А</text>
<text x="49.3" y="80">Б</text>
<text x="86.8" y="80">Б</text>
<text x="461.5" y="110.2">Изометрия (1 : 2)</text>
<text x="179" y="117.8">А</text>
<text x="316.8" y="143.8">А-А (1 : 1)</text>
<text x="118.8" y="244.8">Развертка (1 : 2)</text>
<text x="317.8" y="275.3">Б-Б (2 : 1)</text>
<text x="514.9" y="370.3">В21.00.04</text>
<text x="486.9" y="386.9">Перемычка</text>
<text x="482.7" y="396.1">центральная</text>
</g>
<g font-size="7.6">
<text x="406.1" y="343">1.</text>
<text x="416.1" y="343">* - Размер для справок;</text>
<text x="406.1" y="349.6">2.</text>
<text x="416.1" y="349.6">H14, h14, ±t2/2;</text>
<text x="406.1" y="356.2">3.</text>
<text x="416.1" y="356.2">Сварные швы по ГОСТ 5264-80. Швы зачистить.</text>
<text x="556" y="389.5">0,47</text>
<text x="576.4" y="389.5">1:2</text>
</g>
<g font-size="5.4">
<text x="557.6" y="25.3">Ra 6,3</text>
<text x="11.9" y="44.8" transform="rotate(-90 11.9 44.8)">Перв. примен.</text>
<text x="42" y="50.4">п.3-</text>
<text x="154.6" y="50.8">361</text>
<text x="257.6" y="48.5">п.3-</text>
<text x="314.4" y="51.9">22</text>
<text x="300.6" y="56.4" transform="rotate(-90 300.6 56.4)">12,6</text>
<text x="253.9" y="74.6" transform="rotate(-90 253.9 74.6)">54</text>
<text x="300.6" y="75.5" transform="rotate(-90 300.6 75.5)">30</text>
<text x="261.4" y="80.4" transform="rotate(-90 261.4 80.4)">70,4</text>
<text x="41.5" y="94.1">п.3-</text>
<text x="311.3" y="100.1">28,4</text>
<text x="11.9" y="104" transform="rotate(-90 11.9 104)">Справ. №</text>
<text x="261.5" y="102.9">п.3-</text>
<text x="72.7" y="155.9">35,5</text>
<text x="118.3" y="155.9">145</text>
<text x="190.8" y="155.9">145</text>
<text x="257.2" y="155.9">5,1</text>
<text x="251.3" y="160.5">7 отв.</text>
<text x="338.4" y="159.7" transform="rotate(5 338.4 159.7)">15,</text>
<text x="342.6" y="160.1" transform="rotate(5 342.6 160.1)">1</text>
<text x="330.2" y="178.9">R2,7</text>
<text x="328.2" y="182.4" transform="rotate(48 328.2 182.4)">95°</text>
<text x="327.1" y="202.2" transform="rotate(-42 327.1 202.2)">85°</text>
<text x="330.7" y="207.9">R2,7</text>
<text x="328.5" y="225.8">R2,7</text>
<text x="312" y="229.2" transform="rotate(-90 312 229.2)">20</text>
<text x="331.8" y="234.4" transform="rotate(-42 331.8 234.4)">85°</text>
<text x="330.2" y="241.7">28,4</text>
<text x="141.9" y="267">398,7</text>
<text x="208.9" y="277.4" transform="rotate(-90 208.9 277.4)">13,7</text>
<text x="253" y="278" transform="rotate(-90 253 278)">ВНИЗ 90° R 2.7</text>
<text x="384.9" y="286.1" transform="rotate(-90 384.9 286.1)">1,5*</text>
<text x="131.2" y="293.2">ВНИЗ 85° R 2.7</text>
<text x="35.6" y="298.2">20,4</text>
<text x="11.9" y="300.7" transform="rotate(-90 11.9 300.7)">Подп. и дата</text>
<text x="225.3" y="304.5">20,4</text>
<text x="306.6" y="304.2">R2,7</text>
<text x="131.2" y="312.9">ВНИЗ 95° R 2.7</text>
<text x="255.1" y="313.4" transform="rotate(-90 255.1 313.4)">106,8</text>
<text x="284.1" y="316.4" transform="rotate(-90 284.1 316.4)">22</text>
<text x="314.7" y="317.2" transform="rotate(-45 314.7 317.2)">90°</text>
<text x="11.9" y="328.5" transform="rotate(-90 11.9 328.5)">Инв. № дубл.</text>
<text x="130.1" y="325.4">ВВЕРХ 95° R 2.7</text>
<text x="39.8" y="341.5" transform="rotate(-90 39.8 341.5)">ВНИЗ 90° R 2.7</text>
<text x="207.4" y="347.1" transform="rotate(-90 207.4 347.1)">18,2</text>
<text x="213.8" y="347.7" transform="rotate(-90 213.8 347.7)">43,2</text>
<text x="11.9" y="353.7" transform="rotate(-90 11.9 353.7)">Взам. инв. №</text>
<text x="11.9" y="383.6" transform="rotate(-90 11.9 383.6)">Подп. и дата</text>
<text x="404" y="384">Изм.</text>
<text x="411.1" y="384">Лист № докум.</text>
<text x="444.2" y="384">Подпись</text>
<text x="459.1" y="384">Дата</text>
<text x="542.2" y="379">Лит.</text>
<text x="556.9" y="379">Масса</text>
<text x="571.5" y="379">Масштаб</text>
<text x="405.4" y="389">Разраб.</text>
<text x="405.1" y="394">Пров.</text>
<text x="404.3" y="399">Т.контр.</text>
<text x="543.3" y="399">Лист</text>
<text x="565.3" y="399">Листов 1</text>
<text x="11.9" y="413.9" transform="rotate(-90 11.9 413.9)">Инв. № подл.</text>
<text x="405.2" y="409">Н.контр.</text>
<text x="487.2" y="409.7">Stainless steal, 304</text>
<text x="404.9" y="414">Утв.</text>
<text x="498.1" y="418.9">Копировал</text>
<text x="558.9" y="418.9">Формат A2</text>
</g>
</svg>
